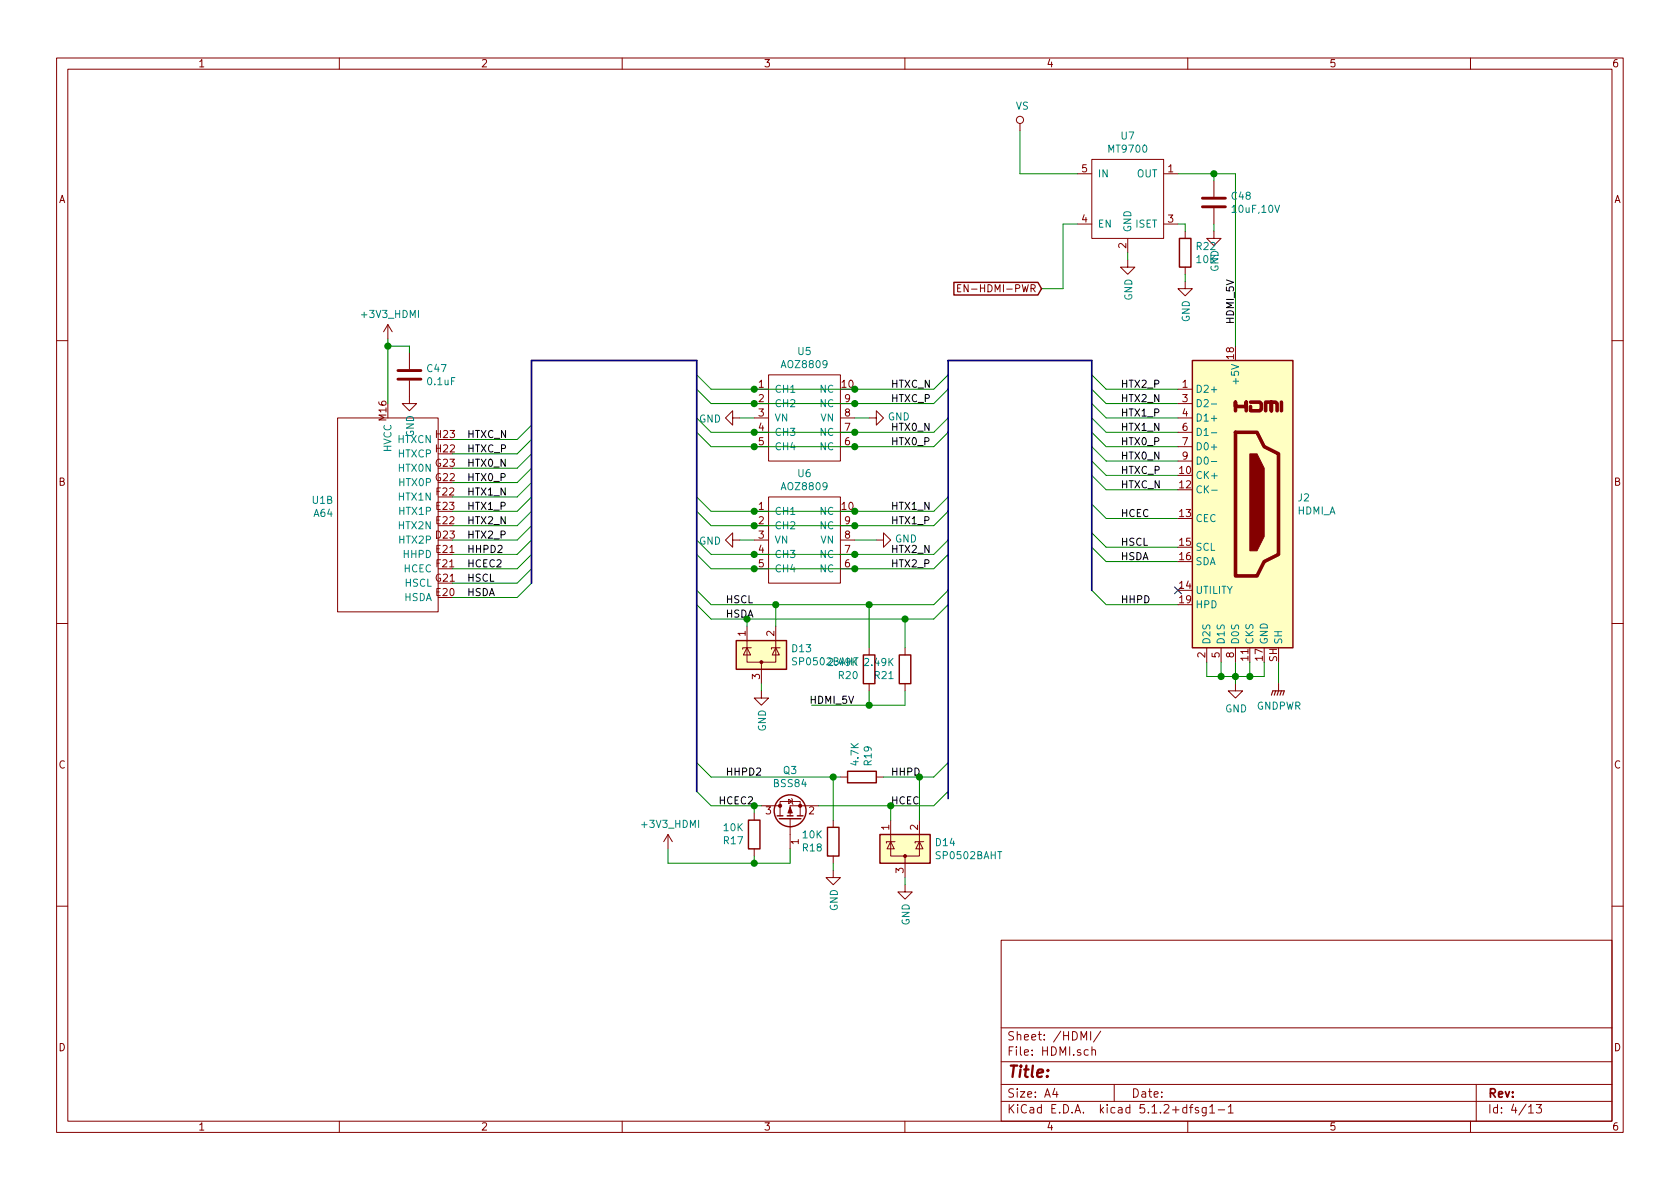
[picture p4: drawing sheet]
<svg xmlns="http://www.w3.org/2000/svg" width="297mm" height="210mm" viewBox="0 0 297 210" stroke-linecap="round" stroke-linejoin="round" font-family="sans-serif">
<g fill="none" stroke="#840000" stroke-width=".18">
<path d="M10 10.3h277v189.9h-277zM12 12.2h273v186.1h-273zM60 10.3v1.9M110 10.3v1.9M160 10.3v1.9M210 10.3v1.9M260 10.3v1.9M180.3 21.8v1.3M190.5 30.7h2.5M190.5 39.6h2.5M193 28.2h12.7v14h-12.7zM205.7 30.7h2.6"/>
<path d="M205.7 39.6h2.6M214.6 32v2.8M214.6 36.8v2.8M68.6 57.4l-.8 1.3M68.6 57.4v2.5M68.6 57.4l.7 1.3M169.3 50.9h.4M169.9 50.3h-.6v1.3h.6M171.2 50.3v1.3l-.7-1.3v1.3M199.4 46v1.2h1.3l-1.3 1.3-1.3-1.3h1.3M199.4 42.2v2.5M209.5 49.8v1.2h1.3l-1.3 1.3-1.2-1.3h1.2"/>
<path d="M209.5 40.9v1.3M209.5 47.2v1.3M214.6 40.9v1.3h1.3l-1.3 1.2-1.2-1.2h1.2M10 60.2h2M59.7 73.9h17.8v34.3h-17.8zM72.4 67.3v4.1h1.3l-1.3 1.2-1.3-1.2h1.3M72.4 62.5v2.8M129.5 73.9v-1.3l-1.2 1.3 1.2 1.3v-1.3h1.3M133.3 71.4h2.6M133.3 73.9h2.6M133.3 76.4h2.6M133.3 79h2.6"/>
<path d="M133.3 68.8h2.6M135.9 66.3h12.7v15.2h-12.7zM148.6 71.4h2.5M148.6 73.9h2.5M148.6 76.4h2.5M148.6 79h2.5M153.7 73.9h1.2v-1.3l1.3 1.3-1.3 1.3v-1.3M208.3 71.4h2.5M208.3 73.9h2.5M208.3 76.4h2.5M208.3 79h2.5M208.3 68.8h2.5"/>
<path d="M285 60.2h2M129.5 95.5v-1.3l-1.2 1.3 1.2 1.3v-1.3h1.3M133.3 93h2.6M133.3 95.5h2.6M133.3 98h2.6M133.3 90.4h2.6M135.9 87.9h12.7v15.2h-12.7zM148.6 93h2.5M148.6 95.5h2.5M148.6 98h2.5M154.9 95.5h1.3v-1.3l1.3 1.3-1.3 1.3v-1.3M208.3 81.5h2.5"/>
<path d="M10 110.3h2M132.1 114.5v2.6h5.1v-2.6M132.1 114.5l.6 1.3h-1.3zM132.1 110.7v3.8M132.8 114.5h-1.5v.3M133.3 100.6h2.6M134.6 117.1v3.8M137.2 114.5l.6 1.3h-1.3zM137.2 110.7v3.8M137.9 114.5h-1.5v.3M148.6 100.6h2.5M153.7 114.5v1.3"/>
<path d="M160 114.5v1.3M213.4 114.5v2.6M215.9 114.5v2.6M218.4 114.5v2.6M285 110.3h2M134.6 122.2v1.2h1.3l-1.3 1.3-1.3-1.3h1.3M148.6 137.4h1.3M153.7 120.9v1.3M154.9 137.4h1.3M160 120.9v1.3M218.4 120.9v1.3h1.3l-1.3 1.2-1.2-1.2h1.2M226.1 120.9v1.3"/>
<path d="M118.1 147.6l-.8 1.2M118.1 147.6v2.5M118.1 147.6l.8 1.2M133.3 143.8v1.2M133.3 150.1v1.3M134.6 142.5h3.3M137.9 142.5v-.8h3.6v2.6M137.9 142.5v1.8M139.4 141.3l.7 .4-.7 .4zM139.7 144.8v5.3M140 141.2l.1 .1v.8l.1 .1M144.8 142.5h-5.1v1.8"/>
<path d="M147.3 153.9v1.3h1.3l-1.3 1.3-1.3-1.3h1.3M147.3 145v1.3M147.3 151.4v1.2M157.5 148.8v2.6h5.1v-2.6M157.5 148.8l.6 1.3h-1.3zM157.5 145v3.8M158.2 148.8h-1.5v.3M160 156.5v1.2h1.3l-1.3 1.3-1.3-1.3h1.3M160 151.4v3.8M162.6 148.8l.6 1.3h-1.3zM162.6 145v3.8M163.3 148.8h-1.5v.3"/>
<path d="M10 160.2h2M177 166.3h108v32h-108zM285 160.2h2M60 198.3v1.9M110 198.3v1.9M160 198.3v1.9M177 194.8h108M177 191.8h108M177 187.8h108M177 181.8h108M186.5 192.5l-.4 1h1M186.8 193v1"/>
<path d="M191.1 183.9v-1.5l.5 1.1 .5-1.1v1.5M192.4 185.7l-.4-.1-.3 .3 .1 .6 .2 .1 .4-.1M192.8 182.4v1.5M193.1 185.7a.37 .37 0 0 1 .6 .1v.8M193.1 185.1v1.5M194.6 182.3l-1.3 2M197 191.8v3M210 198.3v1.9M210.3 195.8h.6M210.9 195.3l-.4 .2v1.3M211.9 195.9l-.4-.1-.2 .2 .1 .3 .5 .1v.3h-.6M213.3 195.8v1.2l-.3 .3h-.4"/>
<path d="M213.3 195.9l-.5-.1-.3 .3 .1 .6 .2 .1 .5-.1M213.9 195.8l.4-.5v1.5M213.9 196.8h.9M215.4 196.3h1.1M217.2 195.8l.4-.5v1.5M217.2 196.8h.8M260 198.3v1.9M261 191.8v6.5M270.3 195.8l.4-.5v1.5M270.3 196.8h.8M271.6 195.3h.9l-.4 .6 .4 .1v.7l-.2 .1-.7-.1"/>
<circle cx="180.3" cy="21.2" r=".63"/>
</g>
<g fill="none" stroke="#008400" stroke-width=".18">
<path d="M180.3 23.1v7.6h10.2M190.5 39.6h-2.5v11.4h-3.9M208.3 30.7h10.1v30.5M208.3 39.6h1.2v1.3M214.6 30.7v1.3M214.6 39.6v1.3M68.6 59.9v11.5M199.4 44.7v1.3M209.5 48.5v1.3M68.6 61.2h3.8v1.3M94 75.2l-2.6 2.5h-11.4M94 77.7l-2.6 2.6h-11.4"/>
<path d="M123.2 66.3l2.5 2.5h39.4l2.5-2.5M123.2 68.8l2.5 2.6h39.4l2.5-2.6M123.2 73.9l2.5 2.5h39.4l2.5-2.5M123.2 76.4l2.5 2.6h39.4l2.5-2.6M130.8 73.9h2.5M151.1 73.9h2.6M193 66.3l2.6 2.5h12.7M193 68.8l2.6 2.6h12.7M193 71.4l2.6 2.5h12.7M193 73.9l2.6 2.5h12.7M193 76.4l2.6 2.6h12.7M193 79l2.6 2.5h12.7"/>
<path d="M94 80.3l-2.6 2.5h-11.4M94 82.8l-2.6 2.5h-11.4M94 85.3l-2.6 2.6h-11.4M94 87.9l-2.6 2.5h-11.4M94 90.4l-2.6 2.6h-11.4M94 93l-2.6 2.5h-11.4M94 95.5l-2.6 2.5h-11.4M94 98l-2.6 2.6h-11.4M123.2 87.9l2.5 2.5h39.4l2.5-2.5M123.2 90.4l2.5 2.6h39.4l2.5-2.6M123.2 95.5l2.5 2.5h39.4l2.5-2.5M123.2 98l2.5 2.6h39.4l2.5-2.6"/>
<path d="M130.8 95.5h2.5M151.1 95.5h3.8M193 81.5l2.6 2.6h12.7M193 84.1l2.6 2.5h12.7M193 89.1l2.6 2.6h12.7M193 94.2l2.6 2.6h12.7M193 96.8l2.6 2.5h12.7M94 100.6l-2.6 2.5h-11.4M94 103.1l-2.6 2.6h-11.4M123.2 104.4l2.5 2.5h39.4l2.5-2.5M123.2 106.9l2.5 2.6h39.4l2.5-2.6M132.1 109.5v1.2"/>
<path d="M137.2 106.9v3.8M153.7 106.9v7.6M160 109.5v5M193 104.4l2.6 2.5h12.7M213.4 117.1v2.5h10.1v-2.5M215.9 117.1v2.5M218.4 117.1v3.8M221 117.1v2.5M226.1 117.1v3.8M123.2 139.9l2.5 2.6h8.9M123.2 134.9l2.5 2.5h22.9M134.6 120.9v1.3"/>
<path d="M147.3 137.4v7.6M153.7 122.2v2.5M160 122.2v2.5h-16.5M162.6 137.4v7.6M167.6 134.9l-2.5 2.5h-8.9M167.6 139.9l-2.5 2.6h-20.3M118.1 150.1v2.5h21.6v-2.5M133.3 142.5v1.3M133.3 151.4v1.2M147.3 152.6v1.3M157.5 142.5v2.5M160 155.2v1.3"/>
</g>
<path d="M94 103.1v-39.4h29.2v76.2M193 104.4v-40.7h-25.4v77.5" fill="none" stroke="#000084" stroke-width=".3"/>
<path d="M207.7 103.8l1.2 1.2M208.9 103.8l-1.2 1.2" fill="none" stroke="#000084" stroke-width=".18"/>
<g fill="#008400" stroke="#008400" stroke-width=".25">
<circle cx="215.9" cy="119.6" r=".51"/>
<circle cx="218.4" cy="119.6" r=".51"/>
<circle cx="221" cy="119.6" r=".51"/>
<circle cx="132.1" cy="109.5" r=".51"/>
<circle cx="137.2" cy="106.9" r=".51"/>
<circle cx="214.6" cy="30.7" r=".51"/>
<circle cx="68.6" cy="61.2" r=".51"/>
<circle cx="153.7" cy="124.7" r=".51"/>
<circle cx="157.5" cy="142.5" r=".51"/>
<circle cx="162.6" cy="137.4" r=".51"/>
<circle cx="147.3" cy="137.4" r=".51"/>
<circle cx="153.7" cy="106.9" r=".51"/>
<circle cx="160" cy="109.5" r=".51"/>
<circle cx="133.4" cy="152.6" r=".51"/>
<circle cx="133.4" cy="142.5" r=".51"/>
<circle cx="133.4" cy="90.4" r=".51"/>
<circle cx="151.1" cy="90.4" r=".51"/>
<circle cx="133.4" cy="93" r=".51"/>
<circle cx="151.1" cy="93" r=".51"/>
<circle cx="133.4" cy="98" r=".51"/>
<circle cx="151.1" cy="98" r=".51"/>
<circle cx="133.4" cy="100.6" r=".51"/>
<circle cx="151.1" cy="100.6" r=".51"/>
<circle cx="133.4" cy="68.8" r=".51"/>
<circle cx="151.1" cy="68.8" r=".51"/>
<circle cx="133.4" cy="71.4" r=".51"/>
<circle cx="151.1" cy="71.4" r=".51"/>
<circle cx="133.4" cy="76.4" r=".51"/>
<circle cx="151.1" cy="76.4" r=".51"/>
<circle cx="133.4" cy="79" r=".51"/>
<circle cx="151.1" cy="79" r=".51"/>
</g>
<path d="M224.8 122.9l.2-.7h2.1l-.3 .7M225.6 122.2l-.3 .7M226.1 122.2l-.3 .7M226.6 122.2l-.3 .7" fill="none" stroke="#840000" stroke-width=".2"/>
<g fill="#ffffc2" stroke="#ffffc2" stroke-width=".18">
<path d="M130.2 113.3h8.9v5.1h-8.9z"/>
<path d="M155.6 147.6h8.9v5h-8.9z"/>
<path d="M210.8 63.7h17.8v50.8h-17.8z"/>
</g>
<g fill="none" stroke="#840000" stroke-width=".25">
<path d="M168.7 49.9h14.8l.6 1.1-.6 1.2h-14.8zM208.5 42.2h2.1v5h-2.1zM210.8 63.7h17.8v50.8h-17.8zM130.2 113.3h8.9v5.1h-8.9zM152.7 115.8h2v5.1h-2zM159 115.8h2v5.1h-2zM149.9 136.4h5v2h-5zM132.3 145h2.1v5.1h-2.1zM137.4 144.3h1M137.8 144.8h3.8M139.2 144.3h1M141 144.3h1"/>
<path d="M146.3 146.3h2v5.1h-2zM155.6 147.6h8.9v5h-8.9z"/>
<circle cx="139.7" cy="143.4" r="2.82"/>
</g>
<g fill="#840000" stroke="#840000" stroke-width=".18">
<path d="M221 80.3h1.2l1.3 2.5v12.1l-1.3 2.5h-1.2z"/>
<path d="M139.7 142.7l.4 1.1h-.8z"/>
<circle cx="134.6" cy="117.1" r=".25"/>
<circle cx="160" cy="151.4" r=".25"/>
<circle cx="141.5" cy="142.5" r=".28"/>
<circle cx="137.9" cy="142.5" r=".28"/>
</g>
<path d="M214.2 71.4h.9M214.2 76.5h.9M214.2 81.6h.9M214.2 86.7h1M140.8 116.4l-.4-.1-.3 .3 .1 .3 .6 .2v.3l-.2 .2-.5-.1M141.4 117l.7-.1v-.5l-.7-.1v1.3M142.7 116.4l.2-.1a.67 .67 0 0 1 .4 .6 .67 .67 0 0 1-.4 .7l-.3-.3v-.2zM144.5 116.3h-.6l-.1 .6 .2-.1 .5 .1v.5l-.2 .2-.5-.2M145.1 116.4l.2-.1a.67 .67 0 0 1 .5 .6 .67 .67 0 0 1-.5 .7l-.3-.5z" fill="none" stroke="#008484" stroke-width=".18"/>
<path d="M218.4 72.6v-1.5v.8h1.9v-.8v1.5M218.4 76.4h3.8l1.3 2.6 2.6 1.3v17.7l-2.6 1.3-1.3 2.5h-3.8zM221.1 71.1h1.7l.2 .3v1l-.2 .2h-1.7v-.7M223.8 72.6v-1.5h1v1.5v-1.5h.8l.2 .3v1.2M226.6 71.1v1.5" fill="none" stroke="#840000" stroke-width=".63"/>
<path d="M212.6 36.6h4.1M212.6 35h4.1M70.4 67.1h4M70.4 65.5h4" fill="none" stroke="#840000" stroke-width=".51"/>
<text font-size="2.8" fill="#840000" x="178" y="190.5">Title:</text>
<g font-size="2.1" fill="#840000">
<text x="178" y="184">Sheet: /HDMI/</text>
<text x="178" y="186.7">File: HDMI.sch</text>
<text x="178" y="196.9">KiCad E.D.A. kicad 5.1.2+dfsg1-1</text>
<text x="178" y="194.1">Size: A4</text>
<text x="200" y="194.1">Date:</text>
<text x="263" y="194.1">Rev:</text>
<text x="263" y="196.9">Id: 4/13</text>
</g>
<g font-size="1.8" fill="#840000">
<text x="35" y="11.9">1</text>
<text x="85" y="11.9">2</text>
<text x="135" y="11.9">3</text>
<text x="185" y="11.9">4</text>
<text x="235" y="11.9">5</text>
<text x="285" y="11.9">6</text>
<text x="10.4" y="35.9">A</text>
<text x="191.3" y="30.5">5</text>
<text x="206.5" y="30.5">1</text>
<text x="285.4" y="35.9">A</text>
<text x="191.3" y="39.4">4</text>
<text x="206.5" y="39.4">3</text>
<text x="199.1" y="43.9" transform="rotate(-90 199.1 43.9)">2</text>
<text x="171.1" y="51.7">EN-HDMI-PWR</text>
<text x="218.2" y="63.4" transform="rotate(-90 218.2 63.4)">18</text>
<text x="134.1" y="71.1">2</text>
<text x="134.1" y="68.6">1</text>
<text x="148.9" y="68.6">10</text>
<text x="149.4" y="71.1">9</text>
<text x="209.1" y="68.6">1</text>
<text x="209.1" y="71.1">3</text>
<text x="68.3" y="74.3" transform="rotate(-90 68.3 74.3)">M16</text>
<text x="77.1" y="77.5">H23</text>
<text x="134.1" y="73.7">3</text>
<text x="134.1" y="76.2">4</text>
<text x="149.4" y="76.2">7</text>
<text x="149.4" y="73.7">8</text>
<text x="209.1" y="73.7">4</text>
<text x="209.1" y="76.2">6</text>
<text x="77.1" y="82.5">G23</text>
<text x="77.1" y="80">H22</text>
<text x="134.1" y="78.7">5</text>
<text x="149.4" y="78.7">6</text>
<text x="208.6" y="83.8">10</text>
<text x="209.1" y="78.7">7</text>
<text x="209.1" y="81.3">9</text>
<text x="10.4" y="85.9">B</text>
<text x="77.1" y="85.1">G22</text>
<text x="77.2" y="87.6">F22</text>
<text x="208.6" y="86.4">12</text>
<text x="285.4" y="85.9">B</text>
<text x="77.1" y="95.2">D23</text>
<text x="77.2" y="92.7">E22</text>
<text x="77.2" y="90.2">E23</text>
<text x="134.1" y="92.7">2</text>
<text x="134.1" y="95.2">3</text>
<text x="134.1" y="90.2">1</text>
<text x="148.9" y="90.2">10</text>
<text x="149.4" y="95.2">8</text>
<text x="149.4" y="92.7">9</text>
<text x="208.6" y="91.4">13</text>
<text x="77.2" y="97.8">E21</text>
<text x="77.2" y="100.3">F21</text>
<text x="134.1" y="97.8">4</text>
<text x="134.1" y="100.3">5</text>
<text x="149.4" y="100.3">6</text>
<text x="149.4" y="97.8">7</text>
<text x="208.6" y="96.5">15</text>
<text x="208.6" y="99.1">16</text>
<text x="77.1" y="102.9">G21</text>
<text x="77.2" y="105.4">E20</text>
<text x="208.6" y="104.1">14</text>
<text x="208.6" y="106.7">19</text>
<text x="131.8" y="112.5" transform="rotate(-90 131.8 112.5)">1</text>
<text x="136.9" y="112.5" transform="rotate(-90 136.9 112.5)">2</text>
<text x="213.1" y="116.3" transform="rotate(-90 213.1 116.3)">2</text>
<text x="215.6" y="116.3" transform="rotate(-90 215.6 116.3)">5</text>
<text x="218.2" y="116.3" transform="rotate(-90 218.2 116.3)">8</text>
<text x="220.7" y="116.8" transform="rotate(-90 220.7 116.8)">11</text>
<text x="223.3" y="116.8" transform="rotate(-90 223.3 116.8)">17</text>
<text x="225.8" y="117" transform="rotate(-90 225.8 117)">SH</text>
<text x="134.4" y="120.1" transform="rotate(-90 134.4 120.1)">3</text>
<text x="10.4" y="135.9">C</text>
<text x="285.4" y="135.9">C</text>
<text x="135.4" y="144">3</text>
<text x="141.2" y="149.3" transform="rotate(-90 141.2 149.3)">1</text>
<text x="143" y="144">2</text>
<text x="157.2" y="146.8" transform="rotate(-90 157.2 146.8)">1</text>
<text x="162.3" y="146.8" transform="rotate(-90 162.3 146.8)">2</text>
<text x="159.8" y="154.4" transform="rotate(-90 159.8 154.4)">3</text>
<text x="10.4" y="185.9">D</text>
<text x="285.4" y="185.9">D</text>
<text x="35" y="199.9">1</text>
<text x="85" y="199.9">2</text>
<text x="135" y="199.9">3</text>
<text x="185" y="199.9">4</text>
<text x="235" y="199.9">5</text>
<text x="285" y="199.9">6</text>
</g>
<g font-size="1.8" fill="#008484">
<text x="179.6" y="19.4">VS</text>
<text x="196.2" y="27">MT9700</text>
<text x="198.3" y="24.7">U7</text>
<text x="194.1" y="31.4">IN</text>
<text x="201" y="31.4">OUT</text>
<text x="217.8" y="35.3">C48</text>
<text x="194.1" y="40.3">EN</text>
<text x="200" y="41.1" transform="rotate(-90 200 41.1)">GND</text>
<text x="200.8" y="40.3">ISET</text>
<text x="218.1" y="37.6">10uF,10V</text>
<text x="211.6" y="44.2">R22</text>
<text x="211.6" y="46.5">10K</text>
<text x="200.2" y="53.2" transform="rotate(-90 200.2 53.2)">GND</text>
<text x="215.4" y="48.1" transform="rotate(-90 215.4 48.1)">GND</text>
<text x="64.1" y="56.2">+3V3_HDMI</text>
<text x="210.4" y="57" transform="rotate(-90 210.4 57)">GND</text>
<text x="75.6" y="65.8">C47</text>
<text x="138.4" y="65.1">AOZ8809</text>
<text x="141.1" y="62.8">U5</text>
<text x="75.7" y="68.1">0.1uF</text>
<text x="136.9" y="69.5">CH1</text>
<text x="145" y="69.5">NC</text>
<text x="211.3" y="69.5">D2+</text>
<text x="219.1" y="67.5" transform="rotate(-90 219.1 67.5)">+5V</text>
<text x="73.2" y="77.3" transform="rotate(-90 73.2 77.3)">GND</text>
<text x="123.6" y="74.7">GND</text>
<text x="136.9" y="72">CH2</text>
<text x="136.9" y="74.5">VN</text>
<text x="136.9" y="77.1">CH3</text>
<text x="145" y="77.1">NC</text>
<text x="145" y="72">NC</text>
<text x="145.1" y="74.5">VN</text>
<text x="211.3" y="72">D2-</text>
<text x="211.3" y="74.5">D1+</text>
<text x="211.3" y="77.1">D1-</text>
<text x="69.2" y="79.9" transform="rotate(-90 69.2 79.9)">HVCC</text>
<text x="70.4" y="78.4">HTXCN</text>
<text x="70.5" y="80.9">HTXCP</text>
<text x="70.7" y="83.4">HTX0N</text>
<text x="136.9" y="79.6">CH4</text>
<text x="145" y="79.6">NC</text>
<text x="211.3" y="79.6">D0+</text>
<text x="211.3" y="82.2">D0-</text>
<text x="55.3" y="89.1">U1B</text>
<text x="70.7" y="88.5">HTX1N</text>
<text x="70.8" y="86">HTX0P</text>
<text x="138.4" y="86.7">AOZ8809</text>
<text x="141.1" y="84.4">U6</text>
<text x="211.3" y="84.7">CK+</text>
<text x="211.3" y="87.2">CK-</text>
<text x="229.6" y="88.7">J2</text>
<text x="55.5" y="91.4">A64</text>
<text x="70.7" y="93.6">HTX2N</text>
<text x="70.8" y="91.1">HTX1P</text>
<text x="136.9" y="93.6">CH2</text>
<text x="136.9" y="91.1">CH1</text>
<text x="145" y="91.1">NC</text>
<text x="145" y="93.6">NC</text>
<text x="211.3" y="92.3">CEC</text>
<text x="229.4" y="91">HDMI_A</text>
<text x="70.8" y="96.1">HTX2P</text>
<text x="71.5" y="98.7">HHPD</text>
<text x="71.5" y="101.2">HCEC</text>
<text x="123.6" y="96.3">GND</text>
<text x="136.9" y="96.1">VN</text>
<text x="136.9" y="98.7">CH3</text>
<text x="136.9" y="101.2">CH4</text>
<text x="145" y="101.2">NC</text>
<text x="145" y="98.7">NC</text>
<text x="145.1" y="96.1">VN</text>
<text x="211.3" y="97.4">SCL</text>
<text x="211.3" y="99.9">SDA</text>
<text x="71.5" y="106.3">HSDA</text>
<text x="71.6" y="103.8">HSCL</text>
<text x="211.3" y="105">UTILITY</text>
<text x="211.3" y="107.6">HPD</text>
<text x="140.1" y="115.3">D13</text>
<text x="146.7" y="117.8">2.49K</text>
<text x="153" y="117.8">2.49K</text>
<text x="214" y="114" transform="rotate(-90 214 114)">D2S</text>
<text x="216.5" y="114" transform="rotate(-90 216.5 114)">D1S</text>
<text x="219.1" y="114" transform="rotate(-90 219.1 114)">D0S</text>
<text x="221.6" y="114" transform="rotate(-90 221.6 114)">CKS</text>
<text x="224.2" y="114" transform="rotate(-90 224.2 114)">GND</text>
<text x="226.7" y="114" transform="rotate(-90 226.7 114)">SH</text>
<text x="148.3" y="120.1">R20</text>
<text x="154.7" y="120.1">R21</text>
<text x="216.6" y="126">GND</text>
<text x="222.1" y="125.5">GNDPWR</text>
<text x="135.4" y="129.4" transform="rotate(-90 135.4 129.4)">GND</text>
<text x="138.5" y="136.9">Q3</text>
<text x="151.8" y="135.2" transform="rotate(-90 151.8 135.2)">4.7K</text>
<text x="154.1" y="135.3" transform="rotate(-90 154.1 135.3)">R19</text>
<text x="136.9" y="139.2">BSS84</text>
<text x="113.7" y="146.4">+3V3_HDMI</text>
<text x="128" y="149.3">R17</text>
<text x="128" y="147">10K</text>
<text x="142" y="148.3">10K</text>
<text x="165.5" y="149.6">D14</text>
<text x="142" y="150.6">R18</text>
<text x="165.7" y="151.9">SP0502BAHT</text>
<text x="148.1" y="161.1" transform="rotate(-90 148.1 161.1)">GND</text>
<text x="160.8" y="163.7" transform="rotate(-90 160.8 163.7)">GND</text>
</g>
<g font-size="1.8">
<text x="218.2" y="57.4" transform="rotate(-90 218.2 57.4)">HDMI_5V</text>
<text x="157.5" y="68.6">HTXC_N</text>
<text x="157.5" y="71.1">HTXC_P</text>
<text x="198.1" y="68.6">HTX2_P</text>
<text x="198.1" y="71.1">HTX2_N</text>
<text x="82.5" y="77.5">HTXC_N</text>
<text x="157" y="74.3">GND</text>
<text x="157.5" y="76.2">HTX0_N</text>
<text x="198.1" y="73.7">HTX1_P</text>
<text x="198.1" y="76.2">HTX1_N</text>
<text x="82.5" y="80">HTXC_P</text>
<text x="82.5" y="82.5">HTX0_N</text>
<text x="157.5" y="78.7">HTX0_P</text>
<text x="198.1" y="78.7">HTX0_P</text>
<text x="198.1" y="81.3">HTX0_N</text>
<text x="198.1" y="83.8">HTXC_P</text>
<text x="82.5" y="85.1">HTX0_P</text>
<text x="82.5" y="87.6">HTX1_N</text>
<text x="198.1" y="86.4">HTXC_N</text>
<text x="82.5" y="90.2">HTX1_P</text>
<text x="82.5" y="92.7">HTX2_N</text>
<text x="82.5" y="95.2">HTX2_P</text>
<text x="157.5" y="90.2">HTX1_N</text>
<text x="157.5" y="92.7">HTX1_P</text>
<text x="158.2" y="95.9">GND</text>
<text x="198.1" y="91.4">HCEC</text>
<text x="82.5" y="97.8">HHPD2</text>
<text x="82.5" y="100.3">HCEC2</text>
<text x="157.5" y="97.8">HTX2_N</text>
<text x="157.5" y="100.3">HTX2_P</text>
<text x="198.1" y="96.5">HSCL</text>
<text x="198.1" y="99.1">HSDA</text>
<text x="82.5" y="102.9">HSCL</text>
<text x="82.5" y="105.4">HSDA</text>
<text x="128.3" y="106.7">HSCL</text>
<text x="198.1" y="106.7">HHPD</text>
<text x="128.3" y="109.2">HSDA</text>
<text x="143.5" y="124.5">HDMI_5V</text>
<text x="128.3" y="137.2">HHPD2</text>
<text x="157.5" y="137.2">HHPD</text>
<text x="127" y="142.2">HCEC2</text>
<text x="157.5" y="142.2">HCEC</text>
</g>
</svg>
